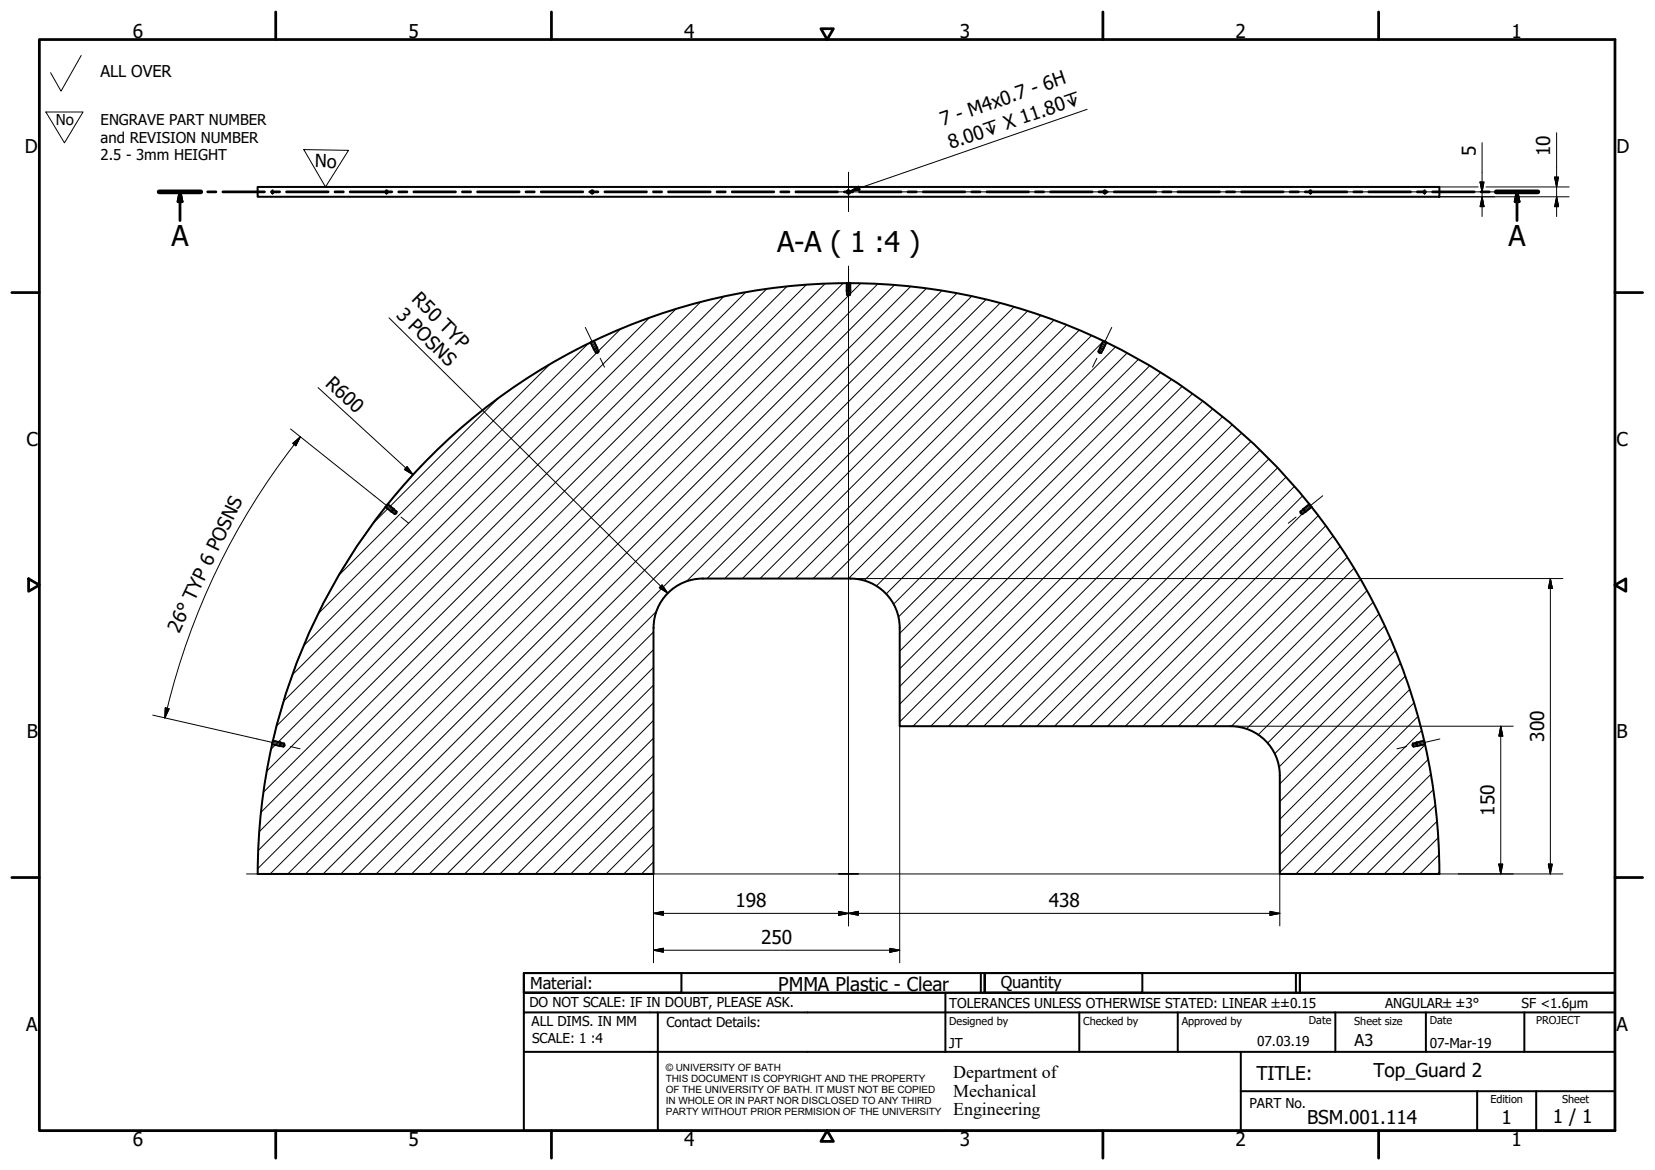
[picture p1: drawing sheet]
<svg xmlns="http://www.w3.org/2000/svg" width="420mm" height="297mm" viewBox="0 0 420 297" stroke-linecap="round" stroke-linejoin="round" font-family="sans-serif">
<!-- layer: Hatch (ISO) -->
<g fill="none" stroke="#000" stroke-width=".25">
<path d="M171.6 78.4l-99.6 99.6M177.9 76.7l-107.6 107.6M183.7 75.3l-113.1 113.1M189.3 74.2l-121.6 121.6M194.6 73.3l-127.7 127.8M199.8 72.7l-133.5 133.5M204.7 72.3l-138.9 138.8M209.4 72l-143.8 143.9M214.1 71.9l-148.7 148.6M215.4 75.1l-146.8 146.8M218.5 72l-2.7 2.6M222.9 72.1l-149.8 149.8"/>
<path d="M227.1 72.4l-149.5 149.5M231.2 72.7l-149.2 149.2M235.2 73.2l-148.7 148.7M239.1 73.8l-148.1 148.1M242.9 74.5l-147.4 147.4M246.7 75.2l-72.4 72.4M250.3 76l-70.8 70.9M253.9 76.9l-69.9 70M257.4 77.9l-68.9 69M260.9 79l-67.9 67.9M139.6 92.5l-53.6 53.6M149.3 87.2l-68.5 68.6"/>
<path d="M151.5 89.6l-74.4 74.4M157.6 83.5l-5.7 5.6M164.9 80.7l-90.7 90.6M264.2 80.1l-66.7 66.8M267.6 81.3l-65.6 65.6M270.8 82.5l-64.4 64.4M274 83.8l-63.1 63.1M277.1 85.2l-61.7 61.7M280 86.7l-60.6 60.7M283.2 88.1l-60.7 60.7M286.1 89.6l-61.1 61.2M289 91.2l-62.1 62.2"/>
<path d="M291.9 92.9l-63.8 63.8M294.7 94.6l-66.3 66.2M297.4 96.3l-69 69M300.1 98.1l-71.7 71.7M302.7 100l-74.3 74.3M126.4 101.2l-27.4 27.4M305.4 101.8l-77 77M307.9 103.8l-79.5 79.5M310.4 105.8l-78.6 78.6M312.8 107.9l-76.5 76.5M315.2 109.9l-74.4 74.5M317.6 112.1l-72.3 72.3"/>
<path d="M319.8 114.3l-70 70.1M322.1 116.5l-67.8 67.9M324.3 118.8l-65.6 65.6M98.5 129.1l-3.8 3.7M326.5 121.1l-63.3 63.3M328.6 123.5l-60.9 60.9M330.6 130.5l-53.9 53.9M330.7 125.9l-58.5 58.5M334.6 130.9l-53.4 53.5M336.6 133.5l-50.9 50.9M338.4 136.1l-48.2 48.3M340.3 138.8l-45.6 45.6"/>
<path d="M166.6 155.2l-66.6 66.7M342 141.5l-42.9 42.9M343.7 144.3l-40.1 40.1M345.4 147.1l-37.3 37.3M347 150l-34.4 34.4M348.6 152.9l-32.2 32.2M350.1 155.9l-30.7 30.7M351.5 158.9l-29.7 29.8M165.9 178.4l-43.5 43.5M165.9 173.9l-47.9 48M165.9 169.4l-52.4 52.5M165.9 164.9l-56.9 57"/>
<path d="M165.9 160.5l-61.4 61.4M352.9 162l-29.3 29.4M354.2 165.2l-29.5 29.5M355.5 168.4l-30.6 30.6M356.7 171.7l-31.8 31.8M357.9 175l-33 33M358.9 178.5l-34 34M69.9 189.1l-1.1 1.1M165.9 196.4l-25.5 25.5M165.9 191.9l-30 30M165.9 187.4l-34.5 34.5M165.9 182.9l-39 39"/>
<path d="M360 181.9l-35.1 35.1M360.9 185.5l-36 36M361.8 189.1l-32.8 32.8M362.5 192.8l-29 29.1M363.2 196.6l-25.2 25.3M165.9 218.8l-3 3.1M165.9 214.3l-7.5 7.6M165.9 209.9l-12 12M165.9 205.4l-16.5 16.5M165.9 200.9l-21 21M363.9 200.5l-21.4 21.4M364.4 204.5l-17.4 17.4"/>
<path d="M364.8 208.5l-13.3 13.4M365.1 212.7l-9.2 9.2M365.3 217l-4.9 4.9M365.4 221.4l-.5 .5"/>
</g>
<!-- layer: Visible (ISO) -->
<g fill="none" stroke="#000" stroke-width=".51">
<path d="M65.4 47.5h300v2.5h-300zM69.2 48.3v.8zM98 48.4a.33 .33 0 0 1 .4 .3 .33 .33 0 0 1-.4 .3zM332.5 48.4h.1a.34 .34 0 0 1 .3 .3 .34 .34 0 0 1-.4 .3zM361.6 48.4l.1 .7zM214.9 73.9h1M215 71.9h.8v2.9l-.4 .3-.4-.3zM215 74.8h.8M215 71.9a150 150 0 0 0-64.3 14.7M215.9 71.9a150 150 0 0 1 64.3 14.7M150 86.9a150 150 0 0 0-51.6 41.1M150.7 86.6l1.3 2.6-.3 .4h-.4l-1.3-2.7"/>
<path d="M150.7 86.6l-.7 .3M151.7 88.3l-1 .5M152 89.2l-.7 .4M278.8 89.2l.8 .4M279.2 88.3l.9 .5M280.1 86.6l.8 .3-1.3 2.7h-.5l-.3-.4zM280.9 86.9a150 150 0 0 1 51.6 41.2M97.9 128.7a150 150 0 0 0-28.6 59.4M98.4 128l2.3 1.9-.1 .5-.4 .1-2.3-1.8zM100 129.2l-.6 .8M100.7 129.9l-.5 .6M330.1 129.9l2.3-1.9 .6 .7-2.4 1.8-.4-.1z"/>
<path d="M330.1 129.9l.5 .6M330.8 129.2l.6 .8M333 128.7a150 150 0 0 1 28.6 59.4M69.1 188.9a151.8 151.8 0 0 0-3.7 33h100.5v-62.5a12.5 12.5 0 0 1 12.5-12.5h37.5a12.5 12.5 0 0 1 12.5 12.5v25h84a12.5 12.5 0 0 1 12.5 12.5v25h40.5a150 150 0 0 0-3.6-33M69.3 188.1l2.8 .7 .2 .4-.3 .4-2.9-.7zM71.2 188.5l-.2 .9M72.1 188.8l-.1 .8M358.7 188.8l.2 .8M359.6 188.5l.2 .9M361.6 188.1l-2.9 .7-.2 .4 .4 .4 2.8-.7M361.6 188.1l.1 .8"/>
<circle cx="150.3" cy="48.7" r=".39"/>
<circle cx="215.4" cy="48.7" r=".4"/>
<circle cx="280.5" cy="48.7" r=".38"/>
</g>
<!-- layer: Visible Narrow (ISO) -->
<g fill="none" stroke="#000" stroke-width=".36">
<path d="M215.3 48.2a.49 .49 0 0 0-.4 .6 .49 .49 0 0 0 .6 .4 .49 .49 0 0 0 .4-.6M214.9 71.9v2M215.9 71.9v2M149.9 87l.8 1.8M150.8 86.5l.9 1.8M280.1 86.5l-.9 1.8M280.9 87l-.8 1.8M97.8 128.7l1.6 1.3M98.4 128l1.6 1.2M332.4 128l-1.6 1.2M333 128.7l-1.6 1.3M69.1 189l1.9 .4"/>
<path d="M69.3 188l1.9 .5M361.5 188l-1.9 .5M361.8 189l-2 .4"/>
</g>
<!-- layer: Section Line (ISO) -->
<g fill="none" stroke="#000" stroke-width=".7">
<path d="M40.4 48.7h10.6M45.7 48.7l.5 2.5h-1zM45.7 48.7v7.3M52.7 48.7h2.1M56.6 48.7h10.5M68.9 48.7h2.1M72.7 48.7h10.6M85 48.7h2.2M88.9 48.7h10.6M101.2 48.7h2.1M105.1 48.7h10.5M117.4 48.7h2.1"/>
<path d="M121.2 48.7h10.6M133.5 48.7h2.1M137.4 48.7h10.6M149.7 48.7h2.1M153.6 48.7h10.5M165.9 48.7h2.1M169.7 48.7h10.6M182 48.7h2.1M185.9 48.7h10.5M198.2 48.7h2.1M202.1 48.7h10.5M214.4 48.7h2.1"/>
<path d="M218.2 48.7h10.6M230.5 48.7h2.1M234.4 48.7h10.5M246.7 48.7h2.1M250.5 48.7h10.6M262.8 48.7h2.2M266.7 48.7h10.6M279 48.7h2.1M282.9 48.7h10.5M295.2 48.7h2.1M299 48.7h10.6M311.3 48.7h2.1"/>
<path d="M315.2 48.7h10.6M327.5 48.7h2.1M331.4 48.7h10.5M343.7 48.7h2.1M347.5 48.7h10.6M359.8 48.7h2.1M363.7 48.7h10.5M376 48.7h2.1M379.9 48.7h10.5M385.1 48.7l.5 2.5h-1zM385.1 48.7v7.3"/>
</g>
<path d="M40.4 48.7h10.6M379.9 48.7h10.5" fill="none" stroke="#000" stroke-width="1.2"/>
<path d="M45.7 48.7l.5 2.5zM45.7 48.7l.5 2.5h-1zM385.1 48.7l.5 2.5zM385.1 48.7l.5 2.5h-1z" fill="#000" stroke="#000" stroke-width=".7"/>
<!-- layer: Border (ISO) -->
<g fill="none" stroke="#000" stroke-width=".7">
<path d="M10 10h400v277h-400zM70 3v7M140 3v7M208.4 7.3h3.2l-1.6 2.7zM280 3v7M350 3v7M3 74.3h7M410 74.3h7M7.3 146.9l2.7 1.6-2.7 1.6zM410 148.5l2.7-1.6v3.2zM3 222.8h7M410 222.8h7"/>
<path d="M70 287v7M140 287v7M210 287l1.6 2.8h-3.2zM280 287v7M350 287v7"/>
</g>
<!-- layer: Title (ISO) -->
<g fill="none" stroke="#000" stroke-width=".51">
<path d="M133 247h40v5h-40zM133 247h117v5h-117zM133 257v-5h277v5M133 257h277v30h-277zM167 257v30M240 252v15M249 247v5M250 247h40v5h-40zM250 247h80v5h-80zM274 257v10M299 257v10M329 247v5"/>
<path d="M330 247h80v5h-80zM339 257v10M362 257v10M387 257v10M133 267h277M315 277h95M315 267v20M375 277v10M390 277v10"/>
</g>
<!-- layer: Sketch Geometry (ISO) -->
<path d="M20.6 14.1l-5.1 9-2.7-4.6M11.6 28.4h9.5l-4.7 7.9zM77.1 38l11.4 .2-5.9 9.3z" fill="none" stroke="#000" stroke-width=".25"/>
<path d="M82.4 56.9h.1" fill="none" stroke="#fff" stroke-width=".25"/>
<!-- layer: Center Mark (ISO) -->
<path d="M210.4 48.7h7.9M215.4 43.7v10M215.4 67.5v154.4v-2.5M62.6 221.9h152.8h-2.5M215.4 224.4v-2.5v2.5M217.9 221.9h-2.5h154.9" fill="none" stroke="#000" stroke-width=".25"/>
<!-- layer: Dimension (ISO) -->
<g fill="none" stroke="#000" stroke-width=".25">
<path d="M376.3 36.2v18.8M395.2 33.7v21.3M218.4 48.7h161M365.4 50h33M365.4 47.5h9.8M375.8 46.2h.9l-.4 2.5zM376.3 50l.4 2.5h-.9zM377.3 47.5h21.1M394.7 45h1l-.5 2.5zM395.2 50l.5 2.5h-1zM80.8 98.4l24.1 22.1M98.8 80.7l70.7 69.9"/>
<path d="M73.8 108.9l21.2 17M74.3 112.6l1.9-1.7-1.1 2.3zM76.2 110.9a178.3 178.3 0 0 0-33.7 68.9M103.4 118.5l1.5 2-2.2-1.3zM107 118.2l-4.9 5.4-3.9 4.7M98.1 128.4a150 150 0 0 0-28.9 60M168.1 148.5l1.4 2.1-2.1-1.4zM215.9 146.9h180.9M393.6 146.9l.5 2.5h-1zM393.6 146.9v75M42 179.7l.9 .2-1 2.4zM42.5 179.8l-.6 2.5"/>
<path d="M38.8 181.6l26.5 6M69.2 188.6l-.1 .3M228.4 184.4v37.4M312.4 184.4h71.8M381 184.4l.5 2.5h-1zM381 184.4v37.5M380.5 219.4h1l-.5 2.5zM393.1 219.4h1l-.5 2.5zM165.9 231.9l2.5-.5v1zM165.9 231.9h159M165.9 222v22.4M212.9 231.4l2.5 .5-2.5 .5z"/>
<path d="M215.4 231.9l2.5-.5v1zM215.4 224.4v10.7M228.4 222v22.4M322.4 231.4l2.5 .5-2.5 .5zM324.9 222v13.1M370.3 221.9h26.5M165.9 241.2l2.5-.4v1zM165.9 241.2h62.5M225.9 240.8l2.5 .4-2.5 .6z"/>
</g>
<g fill="#000" stroke="#000" stroke-width=".25">
<path d="M375.8 46.2l.5 2.5zM375.8 46.2h.9l-.4 2.5zM376.3 50l.4 2.5zM376.3 50l.4 2.5h-.9zM394.7 45l.5 2.5zM394.7 45h1l-.5 2.5zM395.2 50l.5 2.5zM395.2 50l.5 2.5h-1zM76.2 110.9l-1.1 2.3zM74.3 112.6l1.9-1.7-1.1 2.3zM102.7 119.2l2.2 1.3zM103.4 118.5l1.5 2-2.2-1.3z"/>
<path d="M167.4 149.2l2.1 1.4zM168.1 148.5l1.4 2.1-2.1-1.4zM393.6 146.9l.5 2.5zM393.6 146.9l.5 2.5h-1zM42 179.7l-.1 2.6zM42 179.7l.9 .2-1 2.4zM381 184.4l.5 2.5zM381 184.4l.5 2.5h-1zM380.5 219.4l.5 2.5zM380.5 219.4h1l-.5 2.5zM393.1 219.4l.5 2.5zM393.1 219.4h1l-.5 2.5z"/>
<path d="M165.9 231.9l2.5-.5zM165.9 231.9l2.5-.5v1zM212.9 232.4l2.5-.5zM212.9 231.4l2.5 .5-2.5 .5zM215.4 231.9l2.5-.5zM215.4 231.9l2.5-.5v1zM322.4 232.4l2.5-.5zM322.4 231.4l2.5 .5-2.5 .5zM165.9 241.2l2.5-.4zM165.9 241.2l2.5-.4v1zM225.9 241.8l2.5-.6zM225.9 240.8l2.5 .4-2.5 .6z"/>
</g>
<!-- layer: Symbol (ISO) -->
<path d="M276 27.8l-60.2 20.8M215.8 48.6l2.2-1.3 .3 .9z" fill="none" stroke="#000" stroke-width=".25"/>
<path d="M215.8 48.6l2.2-1.3zM215.8 48.6l2.2-1.3 .3 .9z" fill="#000" stroke="#000" stroke-width=".25"/>
<!-- layer: Centerline (ISO) -->
<g fill="none" stroke="#000" stroke-width=".25">
<path d="M215.4 67.9v7.2M215.4 76.6v2.5M148.6 83.1l3.1 6.5M152.4 91l1.1 2.2M278.5 91l-1.1 2.2M282.2 83.1l-3.1 6.5M95 125.9l5.6 4.5M101.8 131.3l2 1.5M329 131.3l-1.9 1.5M335.8 125.9l-5.6 4.5M65.3 187.6l7 1.6M73.7 189.5l2.5 .6"/>
<path d="M357.1 189.5l-2.5 .6M365.5 187.6l-7 1.6"/>
</g>
<g font-size="7.3">
<text x="43.5" y="62.5">A</text>
<text x="197.3" y="63.9">A-A ( 1 :4 )</text>
<text x="382.9" y="62.5">A</text>
</g>
<g font-size="4.8">
<text x="33.7" y="9.6">6</text>
<text x="103.7" y="9.6">5</text>
<text x="173.7" y="9.6">4</text>
<text x="243.7" y="9.6">3</text>
<text x="313.7" y="9.6">2</text>
<text x="383.7" y="9.6">1</text>
<text x="239.4" y="32.1" transform="rotate(-19 239.4 32.1)">7 - M4x0.7 - 6H</text>
<text x="6.3" y="38.9">D</text>
<text x="241.4" y="37.9" transform="rotate(-19 241.4 37.9)">8.00↧ X 11.80↧</text>
<text x="374.6" y="39.6" transform="rotate(-90 374.6 39.6)">5</text>
<text x="393.6" y="39.7" transform="rotate(-90 393.6 39.7)">10</text>
<text x="410.4" y="38.9">D</text>
<text x="104.3" y="76.2" transform="rotate(45 104.3 76.2)">R50 TYP</text>
<text x="100.4" y="80.1" transform="rotate(45 100.4 80.1)">3 POSNS</text>
<text x="82.4" y="97.8" transform="rotate(43 82.4 97.8)">R600</text>
<text x="6.7" y="113.2">C</text>
<text x="410.4" y="113.2">C</text>
<text x="45.5" y="160.9" transform="rotate(-64 45.5 160.9)">26°TYP 6 POSNS</text>
<text x="6.8" y="187.4">B</text>
<text x="392" y="188.3" transform="rotate(-90 392 188.3)">300</text>
<text x="410.4" y="187.4">B</text>
<text x="379.4" y="207.1" transform="rotate(-90 379.4 207.1)">150</text>
<text x="186.7" y="230.3">198</text>
<text x="266.2" y="230.3">438</text>
<text x="193.2" y="239.7">250</text>
<text x="197.6" y="251.7">PMMA Plastic - Clear</text>
<text x="6.7" y="261.7">A</text>
<text x="410.4" y="261.7">A</text>
<text x="319" y="274.2">TITLE:</text>
<text x="348.7" y="273.4">Top_Guard 2</text>
<text x="331.9" y="285.3">BSM.001.114</text>
<text x="381.2" y="285.3">1</text>
<text x="394.2" y="285">1 / 1</text>
<text x="33.7" y="291">6</text>
<text x="103.7" y="290.9">5</text>
<text x="173.7" y="290.9">4</text>
<text x="243.7" y="291">3</text>
<text x="313.7" y="291">2</text>
<text x="383.7" y="290.9">1</text>
</g>
<g font-size="4.6">
<text x="80" y="42.5" transform="rotate(1 80 42.5)">No</text>
<text x="242" y="273.7">Department of</text>
<text x="242" y="278.4">Mechanical</text>
<text x="242" y="283.2">Engineering</text>
</g>
<g font-size="4.1">
<text x="25.5" y="19.5">ALL OVER</text>
<text x="134.6" y="251.1">Material:</text>
<text x="254" y="250.8">Quantity</text>
<text x="343.9" y="265.6">A3</text>
</g>
<g font-size="3.8">
<text x="14.2" y="31.8">No</text>
<text x="25.5" y="31.7">ENGRAVE PART NUMBER</text>
<text x="25.5" y="36.2">and REVISION NUMBER</text>
<text x="25.5" y="40.7">2.5 - 3mm HEIGHT</text>
</g>
<g font-size="3.5">
<text x="134.4" y="255.6">DO NOT SCALE: IF IN DOUBT, PLEASE ASK.</text>
<text x="241" y="256">TOLERANCES UNLESS OTHERWISE STATED: LINEAR ±±0.15</text>
<text x="351.6" y="256">ANGULAR±±3°</text>
<text x="386.3" y="256">SF &lt;1.6µm</text>
<text x="134.9" y="260.6">ALL DIMS. IN MM</text>
<text x="169.2" y="260.6">Contact Details:</text>
<text x="135.1" y="264.8">SCALE: 1 :4</text>
<text x="241" y="266">JT</text>
<text x="319.2" y="265.5">07.03.19</text>
<text x="363" y="266">07-Mar-19</text>
<text x="317.2" y="281.2">PART No.</text>
</g>
<g font-size="2.8">
<text x="241" y="260.1">Designed by</text>
<text x="275" y="260.1">Checked by</text>
<text x="300" y="260.1">Approved by</text>
<text x="332.3" y="260">Date</text>
<text x="343.8" y="260.1">Sheet size</text>
<text x="363" y="260">Date</text>
<text x="390" y="260.1">PROJECT</text>
<text x="378.4" y="280.1">Edition</text>
<text x="396.6" y="280.1">Sheet</text>
</g>
<g font-size="2.5">
<text x="169" y="271.9">© UNIVERSITY OF BATH</text>
<text x="169" y="274.7">THIS DOCUMENT IS COPYRIGHT AND THE PROPERTY</text>
<text x="169" y="277.5">OF THE UNIVERSITY OF BATH. IT MUST NOT BE COPIED</text>
<text x="169" y="280.4">IN WHOLE OR IN PART NOR DISCLOSED TO ANY THIRD</text>
<text x="169" y="283.2">PARTY WITHOUT PRIOR PERMISION OF THE UNIVERSITY</text>
</g>
</svg>
